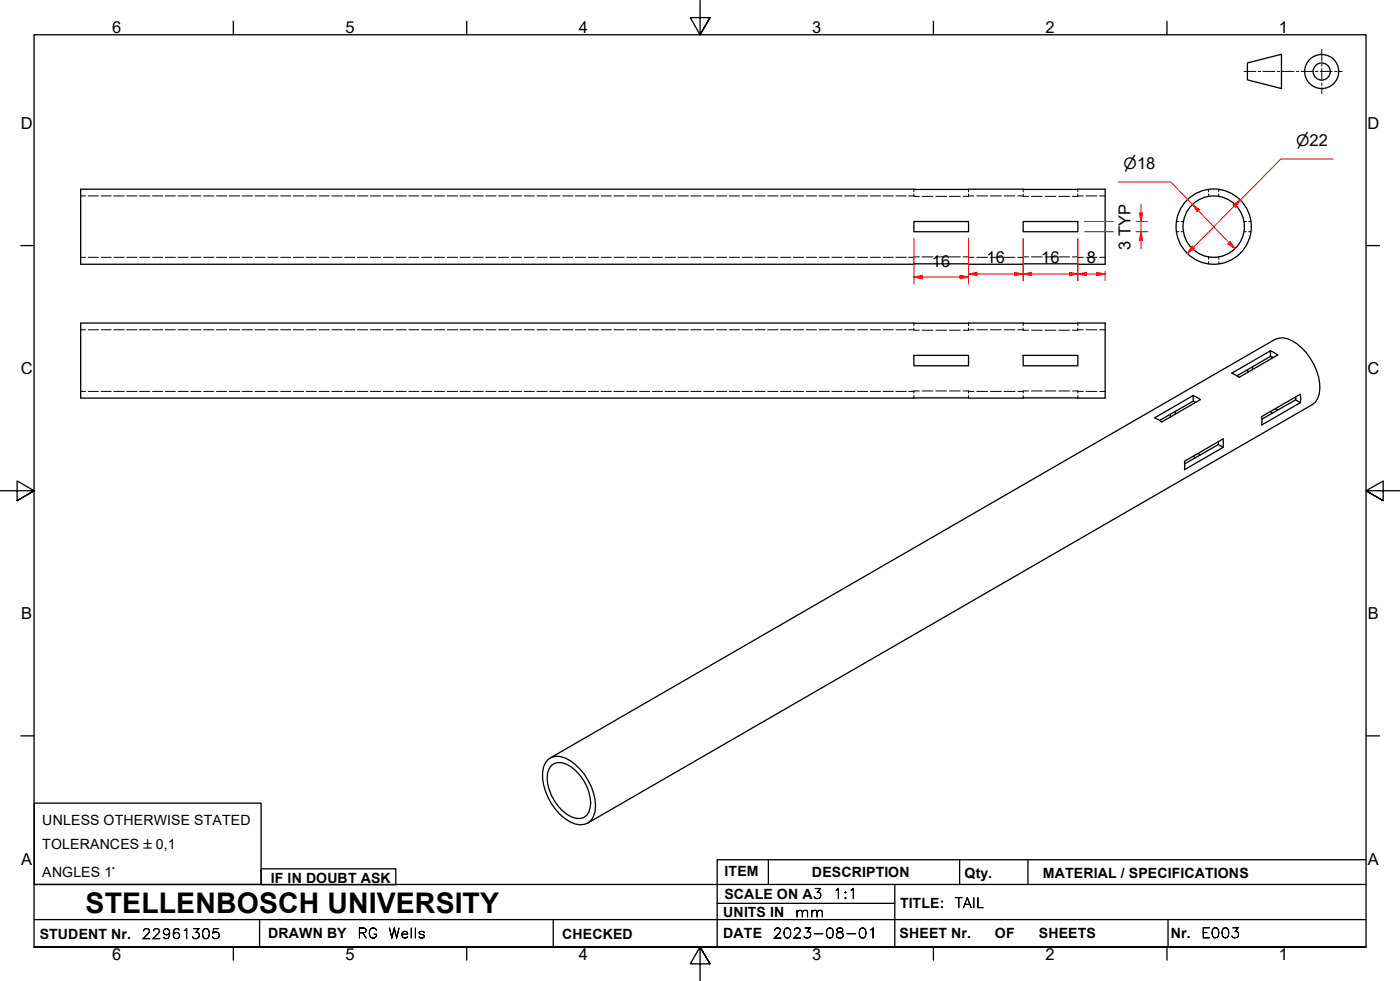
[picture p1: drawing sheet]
<svg xmlns="http://www.w3.org/2000/svg" width="410mm" height="287mm" viewBox="0 0 410 287" stroke-linecap="round" stroke-linejoin="round" font-family="sans-serif">
<!-- layer: Hidden Edges(ISO) -->
<g fill="none" stroke="#000" stroke-width=".29">
<path d="M23.6 57.4h1.5M25.8 57.4h3M29.6 57.4h3M33.3 57.4h3.1M37.1 57.4h3M40.8 57.4h3.1M44.6 57.4h3M48.4 57.4h3M52.1 57.4h3M55.9 57.4h3M59.6 57.4h3M63.4 57.4h3"/>
<path d="M67.1 57.4h3.1M70.9 57.4h3M74.7 57.4h3M78.4 57.4h3M82.2 57.4h3M85.9 57.4h3M89.7 57.4h2.9M93.4 57.4h3M97.2 57.4h3M100.9 57.4h3M104.6 57.4h3.1M108.5 57.4h2.9"/>
<path d="M112.2 57.4h3M116 57.4h2.9M119.7 57.4h3M123.4 57.4h3M127.2 57.4h3M130.9 57.4h3.1M134.7 57.4h3M138.5 57.4h3M142.2 57.4h3M146 57.4h3M149.7 57.4h3M153.5 57.4h3"/>
<path d="M157.2 57.4h3M161 57.4h3M164.7 57.4h3.1M168.5 57.4h3M172.3 57.4h3M176 57.4h3M179.8 57.4h3M183.5 57.4h3M187.3 57.4h2.9M191 57.4h3M194.8 57.4h3M198.5 57.4h3"/>
<path d="M202.2 57.4h3.1M206.1 57.4h2.9M209.8 57.4h3M213.6 57.4h2.9M217.3 57.4h3M221 57.4h3M224.8 57.4h3M228.5 57.4h3.1M232.3 57.4h3M236.1 57.4h3M239.8 57.4h3M243.6 57.4h3"/>
<path d="M247.3 57.4h3M251.1 57.4h3M254.8 57.4h3M258.6 57.4h3M262.3 57.4h3.1M266.1 57.4h1.5M267.6 56.8v.7h1.6M267.6 55.4v.7M270 57.5h3.2M274 57.5h3.2M278 57.5h3.2M283.6 56.8v.7h-1.6"/>
<path d="M283.6 55.4v.7M283.6 57.4h1.6M286 57.4h3.2M290 57.4h3.2M294 57.4h3.2M298 57.4h1.6M299.6 56.8v.7h1.6M299.6 55.4v.7M302 57.5h3.2M306 57.5h3.2M310 57.5h3.2M315.6 56.8v.7h-1.6"/>
<path d="M315.6 55.4v.7M315.6 57.4h1.6M318 57.4h3.2M322 57.4h1.6M353.9 55.4v.7M353.9 56.8v.7M356.9 55.4v.7M356.9 56.8v.7M23.6 75.3h1.5M25.8 75.3h3M29.6 75.3h3M33.3 75.3h3.1"/>
<path d="M37.1 75.3h3M40.8 75.3h3.1M44.6 75.3h3M48.4 75.3h3M52.1 75.3h3M55.9 75.3h3M59.6 75.3h3M63.4 75.3h3M67.1 75.3h3.1M70.9 75.3h3M74.7 75.3h3M78.4 75.3h3"/>
<path d="M82.2 75.3h3M85.9 75.3h3M89.7 75.3h2.9M93.4 75.3h3M97.2 75.3h3M100.9 75.3h3M104.6 75.3h3.1M108.5 75.3h2.9M112.2 75.3h3M116 75.3h2.9M119.7 75.3h3M123.4 75.3h3"/>
<path d="M127.2 75.3h3M130.9 75.3h3.1M134.7 75.3h3M138.5 75.3h3M142.2 75.3h3M146 75.3h3M149.7 75.3h3M153.5 75.3h3M157.2 75.3h3M161 75.3h3M164.7 75.3h3.1M168.5 75.3h3"/>
<path d="M172.3 75.3h3M176 75.3h3M179.8 75.3h3M183.5 75.3h3M187.3 75.3h2.9M191 75.3h3M194.8 75.3h3M198.5 75.3h3M202.2 75.3h3.1M206.1 75.3h2.9M209.8 75.3h3M213.6 75.3h2.9"/>
<path d="M217.3 75.3h3M221 75.3h3M224.8 75.3h3M228.5 75.3h3.1M232.3 75.3h3M236.1 75.3h3M239.8 75.3h3M243.6 75.3h3M247.3 75.3h3M251.1 75.3h3M254.8 75.3h3M258.6 75.3h3"/>
<path d="M262.3 75.3h3.1M266.1 75.3h1.5M267.6 76.6v.6M269.2 75.2h-1.6v.7M270 75.2h3.2M274 75.2h3.2M278 75.2h3.2M282 75.2h1.6v.7M283.6 76.6v.6M283.6 75.3h1.6M286 75.3h3.2M290 75.3h3.2"/>
<path d="M294 75.3h3.2M298 75.3h1.6M299.6 76.6v.6M301.2 75.2h-1.6v.7M302 75.2h3.2M306 75.2h3.2M310 75.2h3.2M314 75.2h1.6v.7M315.6 76.6v.6M315.6 75.3h1.6M318 75.3h3.2M322 75.3h1.6"/>
<path d="M344.5 67.8h.7M344.5 64.8h.7M345.8 67.8h.7M345.8 64.8h.7M353.9 75.2v.7M353.9 76.6v.6M356.9 75.2v.7M356.9 76.6v.6M364.3 67.8h.6M364.3 64.8h.6M365.6 67.8h.7M365.6 64.8h.7"/>
<path d="M23.6 96.5h1.5M25.8 96.5h3M29.6 96.5h3M33.3 96.5h3.1M37.1 96.5h3M40.8 96.5h3.1M44.6 96.5h3M48.4 96.5h3M52.1 96.5h3M55.9 96.5h3M59.6 96.5h3M63.4 96.5h3"/>
<path d="M67.1 96.5h3.1M70.9 96.5h3M74.7 96.5h3M78.4 96.5h3M82.2 96.5h3M85.9 96.5h3M89.7 96.5h2.9M93.4 96.5h3M97.2 96.5h3M100.9 96.5h3M104.6 96.5h3.1M108.5 96.5h2.9"/>
<path d="M112.2 96.5h3M116 96.5h2.9M119.7 96.5h3M123.4 96.5h3M127.2 96.5h3M130.9 96.5h3.1M134.7 96.5h3M138.5 96.5h3M142.2 96.5h3M146 96.5h3M149.7 96.5h3M153.5 96.5h3"/>
<path d="M157.2 96.5h3M161 96.5h3M164.7 96.5h3.1M168.5 96.5h3M172.3 96.5h3M176 96.5h3M179.8 96.5h3M183.5 96.5h3M187.3 96.5h2.9M191 96.5h3M194.8 96.5h3M198.5 96.5h3"/>
<path d="M202.2 96.5h3.1M206.1 96.5h2.9M209.8 96.5h3M213.6 96.5h2.9M217.3 96.5h3M221 96.5h3M224.8 96.5h3M228.5 96.5h3.1M232.3 96.5h3M236.1 96.5h3M239.8 96.5h3M243.6 96.5h3"/>
<path d="M247.3 96.5h3M251.1 96.5h3M254.8 96.5h3M258.6 96.5h3M262.3 96.5h3.1M266.1 96.5h1.5M267.6 94.6v.7M267.6 96v.7h1.6M270 96.7h3.2M274 96.7h3.2M278 96.7h3.2M283.6 94.6v.7"/>
<path d="M283.6 96v.7h-1.6M283.6 96.5h1.6M286 96.5h3.2M290 96.5h3.2M294 96.5h3.2M298 96.5h1.6M299.6 94.6v.7M299.6 96v.7h1.6M302 96.7h3.2M306 96.7h3.2M310 96.7h3.2M315.6 94.6v.7"/>
<path d="M315.6 96v.7h-1.6M315.6 96.5h1.6M318 96.5h3.2M322 96.5h1.6M23.6 114.6h1.5M25.8 114.6h3M29.6 114.6h3M33.3 114.6h3.1M37.1 114.6h3M40.8 114.6h3.1M44.6 114.6h3M48.4 114.6h3"/>
<path d="M52.1 114.6h3M55.9 114.6h3M59.6 114.6h3M63.4 114.6h3M67.1 114.6h3.1M70.9 114.6h3M74.7 114.6h3M78.4 114.6h3M82.2 114.6h3M85.9 114.6h3M89.7 114.6h2.9M93.4 114.6h3"/>
<path d="M97.2 114.6h3M100.9 114.6h3M104.6 114.6h3.1M108.5 114.6h2.9M112.2 114.6h3M116 114.6h2.9M119.7 114.6h3M123.4 114.6h3M127.2 114.6h3M130.9 114.6h3.1M134.7 114.6h3M138.5 114.6h3"/>
<path d="M142.2 114.6h3M146 114.6h3M149.7 114.6h3M153.5 114.6h3M157.2 114.6h3M161 114.6h3M164.7 114.6h3.1M168.5 114.6h3M172.3 114.6h3M176 114.6h3M179.8 114.6h3M183.5 114.6h3"/>
<path d="M187.3 114.6h2.9M191 114.6h3M194.8 114.6h3M198.5 114.6h3M202.2 114.6h3.1M206.1 114.6h2.9M209.8 114.6h3M213.6 114.6h2.9M217.3 114.6h3M221 114.6h3M224.8 114.6h3M228.5 114.6h3.1"/>
<path d="M232.3 114.6h3M236.1 114.6h3M239.8 114.6h3M243.6 114.6h3M247.3 114.6h3M251.1 114.6h3M254.8 114.6h3M258.6 114.6h3M262.3 114.6h3.1M266.1 114.6h1.5M267.6 115.8v.7M269.2 114.4h-1.6v.7"/>
<path d="M270 114.4h3.2M274 114.4h3.2M278 114.4h3.2M282 114.4h1.6v.7M283.6 115.8v.7M283.6 114.6h1.6M286 114.6h3.2M290 114.6h3.2M294 114.6h3.2M298 114.6h1.6M299.6 115.8v.7M301.2 114.4h-1.6v.7"/>
<path d="M302 114.4h3.2M306 114.4h3.2M310 114.4h3.2M314 114.4h1.6v.7M315.6 115.8v.7M315.6 114.6h1.6M318 114.6h3.2M322 114.6h1.6"/>
</g>
<!-- layer: Visible Edges(ISO) -->
<g fill="none" stroke="#000" stroke-width=".38">
<path d="M23.6 55.4h300v22h-300zM267.6 64.8h16v3h-16zM299.6 64.8h16v3h-16zM23.6 94.6h300v21.9h-300zM267.6 104h16v3.1h-16zM299.6 104h16v3.1h-16zM349.4 115.8v1.6M350.1 117.7l-.7-.3-9.9 5.7M360.7 109.2l11.3-6.5 2.1 1.2-11.3 6.5zM365.3 108.2l.1 .8M366.8 107.3l-.1 .9M372 102.7v1.6"/>
<path d="M372.4 104.5v.4M372.8 104.7l-.8-.4-9.8 5.7M373.4 119.7l.7 .3M379 116.4l.4 .2M379.3 117l1.4 .9M379.4 116.2l-.1 .8-9.8 5.7M338.1 122.3l11.3-6.5 2.1 1.2-11.3 6.5zM342.6 121.3l.1 .8M344.2 120.4l-.1 .8M346.8 135l11.3-6.5v2.5l-11.3 6.5zM349.4 133.6l.6 .4M350.7 132.8l.8 .3"/>
<path d="M356.7 130.1l1.4 .9M356.8 129.2l-.1 .9-9.8 5.7M369.4 121.9l11.3-6.5v2.5l-11.3 6.5zM372 120.5l.6 .4M160.5 222.3a4.6 4.6 0 0 1 5-.4 16.5 16.5 0 0 1 8.7 15.6 4.3 4.3 0 0 1-5.8 3.7 16.1 16.1 0 0 1-9.5-13.4 6.4 6.4 0 0 1 1.6-5.5zM161.1 221.9l212.2-122.5a5.1 5.1 0 0 1 5 .4 16.3 16.3 0 0 1 8 15.5l-.5 1.4-.7 1-.9 .7-212.1 122.5M161.4 224.1a3.9 3.9 0 0 1 4.5-.4 13.2 13.2 0 0 1 6.9 12.9 3.5 3.5 0 0 1-5.5 2.5 13.4 13.4 0 0 1-7-12.8z"/>
<circle cx="355.4" cy="66.3" r="11"/>
<circle cx="355.4" cy="66.3" r="9"/>
</g>
<!-- layer: Border_0 -->
<g fill="none" stroke="#000" stroke-width=".38">
<path d="M68.3 6.2v4M136.7 6.2v4M205 .1v10.1l-2.9-5h5.8l-2.9 5 2.9-5M273.3 6.2v4M341.7 6.2v4M6.1 71.9h3.9M400 71.9h3.9M0 143.7h10l-5-2.9v5.8l5-2.9-5 2.9M410 143.7h-10l5-2.9v5.8l-5-2.9 5 2.9M6.1 215.4h3.9M400 215.4h3.9M10 277.2v-267h390v267h-390h390"/>
<path d="M68.3 277.2v3.9M136.7 277.2v3.9M273.3 277.2v3.9M341.7 277.2v3.9M207.9 282.1l-2.9-4.9 2.9 4.9h-5.8l2.9-4.9v10"/>
</g>
<!-- layer: Sketch Geometry(ISO) -->
<g fill="none" stroke="#000" stroke-width=".38">
<path d="M365.3 18.4l9.9-2.5v10l-9.9-2.5zM10 235.1h66.5v23.8h-66.5zM10 258.9h390M76.5 254.3h39.4v4.7h-39.4zM225 251.7v7.2M262 258.9v18.3M281 251.7v7.2M301 251.7v7.2M400 251.7h-190v25.5M10 277.2h390M10 269.2h390M76 269.2v8"/>
<path d="M162 269.2v8M210 264.4h52M342 269.2v8"/>
<circle cx="387" cy="20.9" r="5"/>
<circle cx="387" cy="20.9" r="2.51"/>
</g>
<g fill="none" stroke="#000" stroke-width=".29">
<path d="M387 14.5v3.5M387 18.7v.7M364.2 20.9h3.5M368.4 20.9h.7M369.8 20.9h3.5M374 20.9h.7M375.4 20.9h3.5M379.6 20.9h.7M381 20.9h3.5M385.2 20.9h.7M386.6 20.9h3.5M387 20.1v3.5"/>
<path d="M387 24.3v.7M387 25.7v1.7M390.8 20.9h.7M392.2 20.9h.8"/>
</g>
<!-- layer: Dimensions(ISO) -->
<path d="M363.2 58.6l-1.8 1.7" fill="none" stroke="#f00" stroke-width=".29"/>
<path d="M361 60l2.2-1.4-1.4 2.1z" fill-rule="evenodd" fill="#f00"/>
<path d="M361 60l2.2-1.4-1.4 2.1zM349.4 72.4l-1.7 1.8" fill="none" stroke="#f00" stroke-width=".29"/>
<path d="M349.1 72l.7 .7-2.1 1.5z" fill-rule="evenodd" fill="#f00"/>
<path d="M349.2 59.9l1.7 1.8M390.4 46.6h-15.4l-11.8 12M349.1 72l.7 .7-2.1 1.5zM361.4 60.3l-12 12.1" fill="none" stroke="#f00" stroke-width=".29"/>
<path d="M349.2 59.9l2.1 1.5-.8 .6z" fill-rule="evenodd" fill="#f00"/>
<path d="M349.2 59.9l2.1 1.5-.8 .6zM359.9 71.1l1.7 1.7" fill="none" stroke="#f00" stroke-width=".29"/>
<path d="M359.5 71.4l.7-.7 1.4 2.1z" fill-rule="evenodd" fill="#f00"/>
<path d="M327.5 53.3h15.3l6.4 6.6M350.9 61.7l9 9.4M359.5 71.4l.7-.7 1.4 2.1zM321.1 80.2h2.5" fill="none" stroke="#f00" stroke-width=".29"/>
<path d="M321.1 79.7l2.5 .5-2.5 .5z" fill-rule="evenodd" fill="#f00"/>
<path d="M321.1 79.7l2.5 .5-2.5 .5zM315.6 80.2h2.5" fill="none" stroke="#f00" stroke-width=".29"/>
<path d="M315.6 80.2l2.5-.5v1z" fill-rule="evenodd" fill="#f00"/>
<path d="M315.6 69.9v12.3M323.6 79.3v2.9M299.6 80.2h2.5M315.6 80.2l2.5-.5v1zM318.1 80.2h3" fill="none" stroke="#f00" stroke-width=".29"/>
<path d="M299.6 80.2l2.5-.5v1z" fill-rule="evenodd" fill="#f00"/>
<path d="M299.6 80.2l2.5-.5v1zM313.1 80.2h2.5" fill="none" stroke="#f00" stroke-width=".29"/>
<path d="M313.1 79.7l2.5 .5-2.5 .5z" fill-rule="evenodd" fill="#f00"/>
<path d="M299.6 69.9v12.3M313.1 79.7l2.5 .5-2.5 .5zM315.6 69.9v12.3M283.6 80.2h2.5M302.1 80.2h11" fill="none" stroke="#f00" stroke-width=".29"/>
<path d="M283.6 80.2l2.5-.5v1z" fill-rule="evenodd" fill="#f00"/>
<path d="M283.6 80.2l2.5-.5v1zM297.1 80.2h2.5" fill="none" stroke="#f00" stroke-width=".29"/>
<path d="M297.1 79.7l2.5 .5-2.5 .5z" fill-rule="evenodd" fill="#f00"/>
<path d="M283.6 69.9v12.3M297.1 79.7l2.5 .5-2.5 .5zM299.6 69.9v12.3M267.6 81.1h2.5M286.1 80.2h11" fill="none" stroke="#f00" stroke-width=".29"/>
<path d="M267.6 81.1l2.5-.5v1z" fill-rule="evenodd" fill="#f00"/>
<path d="M267.6 81.1l2.5-.5v1zM281.1 81.1h2.5" fill="none" stroke="#f00" stroke-width=".29"/>
<path d="M281.1 80.6l2.5 .5-2.5 .5z" fill-rule="evenodd" fill="#f00"/>
<path d="M267.6 69.9v13.2M283.6 69.9v13.2M334.1 67.8v2.6M270.1 81.1h11M281.1 80.6l2.5 .5-2.5 .5z" fill="none" stroke="#f00" stroke-width=".29"/>
<path d="M334.1 67.8l.5 2.6h-1z" fill-rule="evenodd" fill="#f00"/>
<path d="M334.1 67.8l.5 2.6h-1zM334.1 62.4v2.4" fill="none" stroke="#f00" stroke-width=".29"/>
<path d="M333.6 62.4h1l-.5 2.4z" fill-rule="evenodd" fill="#f00"/>
<path d="M334.1 59.8v2.6M317.6 64.8h8.4M317.6 67.8h8.4M332.6 64.8h3.5M332.6 67.8h3.5M333.6 62.4h1l-.5 2.4zM334.1 64.8v3M334.1 70.4v2.4" fill="none" stroke="#f00" stroke-width=".29"/>
<text font-size="8.3" x="25.1" y="267.2">STELLENBOSCH UNIVERSITY</text>
<g font-size="4.8">
<text x="32.8" y="9.7">6</text>
<text x="101.2" y="9.7">5</text>
<text x="169.5" y="9.7">4</text>
<text x="237.8" y="9.7">3</text>
<text x="306.1" y="9.7">2</text>
<text x="374.5" y="9.7">1</text>
<text x="6.1" y="37.8">D</text>
<text x="400.4" y="37.8">D</text>
<text x="288.9" y="77.1">16</text>
<text x="304.9" y="77.1">16</text>
<text x="318.3" y="77.1">8</text>
<text x="331" y="73.2" transform="rotate(-90 331 73.2)">3 TYP</text>
<text x="272.9" y="78.1">16</text>
<text x="6.1" y="109.6">C</text>
<text x="400.4" y="109.6">C</text>
<text x="6.2" y="181.3">B</text>
<text x="400.5" y="181.3">B</text>
<text x="6.2" y="253.1">A</text>
<text x="400.5" y="253.1">A</text>
<text x="32.8" y="281.1">6</text>
<text x="101.2" y="281.1">5</text>
<text x="169.5" y="281.1">4</text>
<text x="237.8" y="281.1">3</text>
<text x="306.1" y="281.1">2</text>
<text x="374.5" y="281.1">1</text>
</g>
<g font-size="4.6">
<text x="379.5" y="42.7">⌀22</text>
<text x="329" y="49.4">⌀18</text>
</g>
<g font-size="4.1">
<text x="12.4" y="241.5">UNLESS OTHERWISE STATED</text>
<text x="12.4" y="248.5">TOLERANCES ±0,1</text>
<text x="12.4" y="256.6">ANGLES 1°</text>
<text x="212.2" y="256.5">ITEM</text>
<text x="237.7" y="256.7">DESCRIPTION</text>
<text x="282.4" y="256.9">Qty.</text>
<text x="305.4" y="256.9">MATERIAL / SPECIFICATIONS</text>
<text x="79.3" y="258.5">IF IN DOUBT ASK</text>
<text x="212.1" y="263">SCALE ON A3</text>
<text x="211.8" y="268.4">UNITS IN</text>
<text x="263.5" y="265.7">TITLE:</text>
<text x="11.6" y="274.8">STUDENT Nr.</text>
<text x="78.5" y="274.6">DRAWN BY</text>
<text x="164.6" y="274.8">CHECKED</text>
<text x="211.8" y="274.6">DATE</text>
<text x="263.4" y="274.6">SHEET Nr.</text>
<text x="291.3" y="274.6">OF</text>
<text x="304.2" y="274.6">SHEETS</text>
<text x="342.8" y="274.5">Nr.</text>
</g>
<g font-size="4">
<text x="243.9" y="263">1:1</text>
<text x="232.8" y="268.4">mm</text>
<text x="279.6" y="265.7">TAIL</text>
<text x="41.5" y="274.8">22961305</text>
<text x="104.6" y="274.6">RG</text>
<text x="113.7" y="274.6">Wells</text>
<text x="226.3" y="274.6">2023-08-01</text>
<text x="351.7" y="274.5">E003</text>
</g>
</svg>
